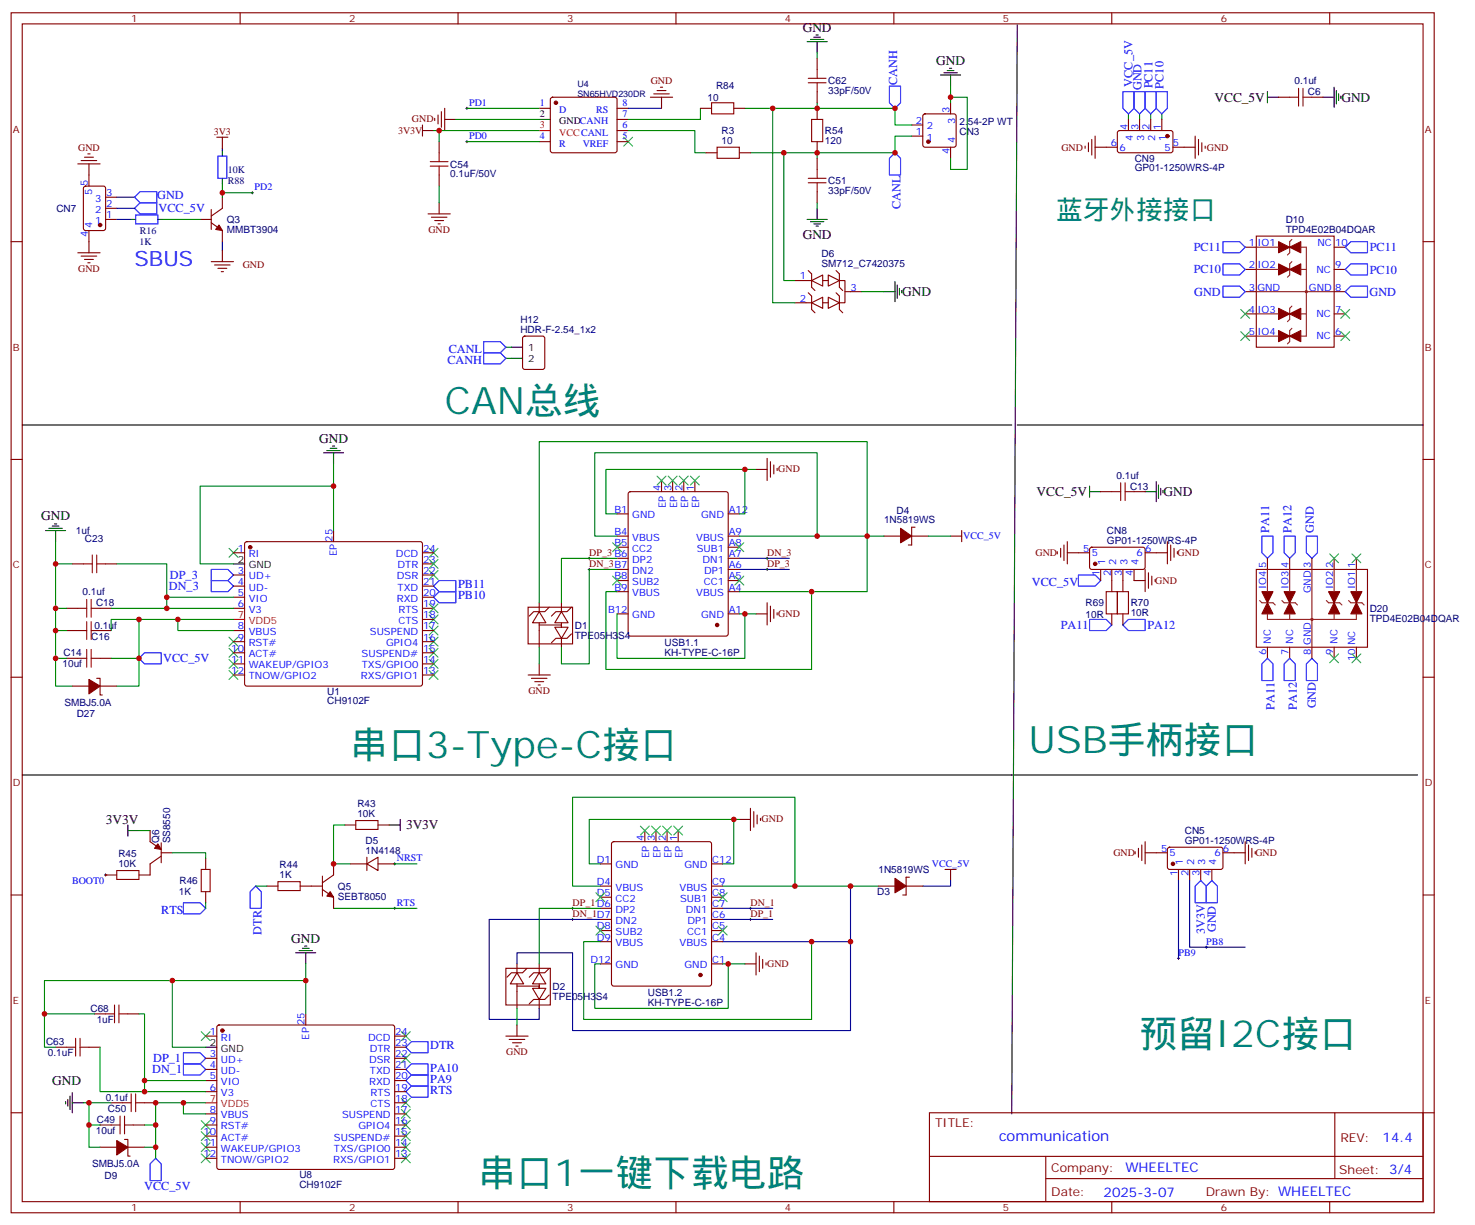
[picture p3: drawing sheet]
<svg xmlns="http://www.w3.org/2000/svg" width="468mm" height="389mm" viewBox="0 0 468 389" stroke-linecap="round" stroke-linejoin="round" font-family="sans-serif">
<g fill="none" stroke="#870000" stroke-width=".35">
<path d="M3.5 4.1h451.6v381h-451.6zM7.1 7.6h444.5v373.9h-444.5zM76.2 4.1v3.5M145.3 4.1v3.5M214.5 4.1v3.5M259.3 18.5v3.5M283.6 4.1v3.5M352.8 4.1v3.5M421.9 4.1v3.5M171.1 34.4h3.5M174.9 31.1l.4-.2h19.8l.5 .2 .2 .5v16.2l-.2 .5-.5 .2h-19.8l-.5-.2-.2-.5v-16.2zM195.8 34.4h3.5"/>
<path d="M195.8 37.9h3.5M222.2 34.4h3.6M232.8 34.4h3.6M259.3 29.1v3.5M259.3 34.4v3.5M289.3 39.7h3.5M293 36.4l.5-.2h9.2l.5 .2 .2 .5v9.1l-.2 .5-.5 .2h-9.2l-.5-.2-.2-.5v-9.1zM301.6 32.6v3.6M358.1 37.9v3.6M361.6 37.9v3.6M365.1 37.9v3.6M368.7 37.9v3.6"/>
<path d="M405.7 30.9h3.5M416.3 30.9h3.5M26.7 59.3l.5-.2h5.6l.7 .4v13l-.4 .6-5.9 .1-.7-.5v-12.9zM28.2 55.6v3.5M139.3 45v3.5M139.3 55.6v3.5M171.1 45h3.5M195.8 45h3.5M195.8 41.5h3.5M224 48.5h3.5M234.6 48.5h3.5M259.3 45v3.5"/>
<path d="M259.3 50.3v3.5M289.3 43.2h3.5M301.6 46.7v3.6M351 46.7h3.5M354.8 41.7l.4-.2h16.5l.5 .7-.1 5.9-.6 .4-16.5-.1-.5-.6v-5.6zM372.2 46.7h3.5M3.5 76.7h3.6M28.2 73.2v3.5M33.5 69.7h3.5M33.5 66.1h3.5M33.5 62.6h3.5M63.5 69.7h3.5"/>
<path d="M67 70.7l3.6 2.5v3.5M67 66.5v6.3M70.6 62.6v3.5l-3.6 2.5M259.3 60.9v3.5M395.1 78.5h3.5M398.6 75h24.7v35.2h-24.7zM423.3 78.5h3.6M451.6 76.7h3.5M252.2 96.1h5.3M252.2 89.1h5.3M256.5 93l1 1v4.2l1.1 1.1M256.5 85.9l1 1.1v4.2l1.1 1.1"/>
<path d="M257.5 96.1l3.6-1.7v3.5zM257.5 89.1l3.6-1.8v3.5zM261.1 96.1h1.7M261.1 89.1h1.7M262.8 94.4l3.5 1.7-3.5 1.8zM262.8 87.3l3.5 1.8-3.5 1.7zM265.3 85.9l1 1.1v4.2l1.1 1.1M265.3 93l1 1v4.2l1.1 1.1M266.3 89.1h1.8v7h-1.8M268.1 92.6h5.3M395.1 92.6h3.5M395.1 85.5h3.5"/>
<path d="M395.1 99.7h3.5M423.3 92.6h3.6M423.3 85.5h3.6M423.3 99.7h3.6M166 106.9l.5-.2h5.7l.6 .4 .1 9.5-.5 .6-5.9 .1-.6-.5-.1-9.4zM395.1 106.7h3.5M423.3 106.7h3.6M3.5 145.9h3.6M199.6 156.3l.4-.2h30.4l.5 .2 .2 .5v44.5l-.3 .5-.4 .2h-30.4l-.5-.3-.2-.4v-44.5zM209.9 152.6v3.5M213.4 152.6v3.5M217 152.6v3.5"/>
<path d="M220.5 152.6v3.5M349.2 156.1h3.6M359.8 156.1h3.6M451.6 145.9h3.5M22.9 179h3.6M33.5 179h3.5M74.1 175.5h3.5M77.8 172.2l.5-.2h55l.5 .2 .3 .5v44.4l-.3 .5-.5 .2h-55l-.5-.2-.2-.5v-44.4zM105.8 168.5v3.5M134.1 175.5h3.5M134.1 179h3.5M195.8 163.2h3.5"/>
<path d="M195.8 170.2h3.5M195.8 173.7h3.5M195.8 177.3h3.5M231.1 163.2h3.5M231.1 170.2h3.5M231.1 173.7h3.5M231.1 177.3h3.5M280.5 170.2h5.3M289.3 170.2h5.3M290.3 167.4h-1v5.6h-1.1M342.2 175.5h3.5M346 173.9l.4-.2 16.5 .1 .5 .6-.1 6-.6 .4-16.5-.1-.5-.6v-5.7z"/>
<path d="M363.4 175.5h3.5M402.2 177.3v3.5M409.2 177.3v3.5M416.3 177.3v3.5M423.3 177.3v3.5M430.4 177.3v3.5M21.2 193.1h3.5M31.7 193.1h3.6M74.1 182.6h3.5M74.1 186.1h3.5M74.1 189.6h3.5M74.1 193.1h3.5"/>
<path d="M134.1 182.6h3.5M134.1 186.1h3.5M134.1 189.6h3.5M134.1 193.1h3.5M134.1 196.7h3.5M167.6 192.8h14.1v11.6h-14.1zM171.1 194.2l2.1 3.5h-4.2zM171.1 191.4v2.8M171.1 197.7v7.8M174.3 192.8l-1.4 1.4h-3.6l-1.4 1.4M176 199.1h4.3l-2.1 3.6zM178.2 194.2l2.1 3.5h-4.3z"/>
<path d="M178.2 197.7v1.4v-.7h-7.1M178.2 191.4v2.8M181.3 192.8l-1.4 1.4h-3.5l-1.4 1.4M195.8 180.8h3.5M195.8 184.3h3.5M195.8 187.9h3.5M195.8 194.9h3.5M231.1 180.8h3.5M231.1 184.3h3.5M231.1 187.9h3.5M231.1 194.9h3.5M349.2 180.8v3.5"/>
<path d="M352.8 180.8v7.1M352.8 194.9v3.5M356.3 180.8v7.1M356.3 194.9v3.5M359.8 180.8v3.5M398.6 180.8h35.3v24.7h-35.3zM3.5 215h3.6M21.2 200.2h3.5M21.2 209h3.5M22.9 217.8h5.3M30.7 215.4h1v5.3h.8M31.7 200.2h3.6"/>
<path d="M31.7 209h3.6M31.7 217.8h5.3M74.1 200.2h3.5M74.1 203.7h3.5M74.1 207.3h3.5M74.1 210.8h3.5M74.1 214.3h3.5M134.1 200.2h3.5M134.1 203.7h3.5M134.1 207.3h3.5M134.1 210.8h3.5M134.1 214.3h3.5"/>
<path d="M178.2 202.7v2.8M181.3 201.3l-1.4 1.4h-3.5l-1.4 1.4M402.2 205.5v3.5M409.2 205.5v3.5M416.3 205.5v3.5M423.3 205.5v3.5M430.4 205.5v3.5M451.6 215h3.5M33.5 277.8h3.5M47.6 263.7v3.5l3.6 2.5M51.2 271.8l-3.6 2.5v3.5h-3.5M51.2 270.8h3.5"/>
<path d="M51.2 267.6v6.3M65.3 272.5v3.5M102.3 278.2v6.3M105.8 274.3v3.5l-3.5 2.5M109.4 261.9h3.5M111.1 274.3h5.3M116.4 274.3l3.5-2.1v4.2zM116.4 272.2v4.2M119.9 274.3h5.3M119.9 261.9h3.6M190.5 274.3h3.5M194.3 267.4l.4-.2h30.4l.5 .2 .2 .5v44.5l-.3 .5-.4 .2h-30.4l-.5-.2-.2-.5v-44.5z"/>
<path d="M204.6 263.7v3.5M208.1 263.7v3.5M211.7 263.7v3.5M215.2 263.7v3.5M225.8 274.3h3.5M288.6 278.5h-1.1v5.7h-1M366.9 270.8h3.5M370.7 269.2l.4-.2h16.5l.5 .7-.1 5.9-.7 .4h-16.5l-.4-.7v-5.6zM373.9 276v3.6M377.5 276v3.6M381 276v3.6M384.5 276v3.6"/>
<path d="M388.1 270.8h3.5M3.5 284.2h3.6M65.3 283.1v3.5M84.7 281.3h3.5M95.2 281.3h7.1M102.3 282.4l3.5 2.5v3.5M190.5 281.3h3.5M190.5 284.9h3.5M190.5 288.4h3.5M190.5 291.9h3.5M190.5 295.5h3.5M190.5 299h3.5"/>
<path d="M225.8 281.3h3.5M225.8 284.9h3.5M225.8 288.4h3.5M225.8 291.9h3.5M225.8 295.5h3.5M225.8 299h3.5M278.7 281.3h5.3M287.5 281.3h5.3M451.6 284.2h3.5M160.5 307.4h14.1v11.7h-14.1zM164 308.9l2.2 3.5h-4.3zM164 306v2.9"/>
<path d="M164 312.4v7.7M167.2 307.4l-1.4 1.5h-3.5l-1.4 1.4M169 313.8h4.2l-2.1 3.5zM171.1 308.9l2.1 3.5h-4.2zM171.1 312.4v1.4v-.7h-7.1M171.1 306v2.9M171.1 317.3v2.8M174.3 307.4l-1.4 1.5h-3.6l-1.4 1.4M174.3 315.9l-1.4 1.4h-3.6l-1.4 1.4M190.5 306h3.5M225.8 306h3.5M17.6 332.5h3.6"/>
<path d="M28.2 332.5h3.5M30 321.9h3.5M40.6 321.9h3.5M65.3 329h3.5M65.3 336h3.5M65.3 339.5h3.5M69 325.6l.5-.2h55l.5 .2 .2 .5v44.5l-.2 .5-.5 .2h-55l-.5-.2-.2-.5v-44.5zM97 321.9v3.5M125.2 329h3.6M125.2 336h3.6M125.2 339.5h3.6M125.2 332.5h3.6"/>
<path d="M3.5 353.3h3.6M31.7 357.2h3.6M35.3 350.1h3.5M42.3 357.2h3.6M45.9 350.1h3.5M65.3 343.1h3.5M65.3 346.6h3.5M65.3 353.7h3.5M65.3 357.2h3.5M125.2 343.1h3.6M125.2 346.6h3.6M125.2 353.7h3.6"/>
<path d="M125.2 357.2h3.6M125.2 350.1h3.6M294.9 353.3h156.7v28.2h-156.7zM423.5 353.3l.1 20.9M451.6 353.3h3.5M31.7 364.2h5.3M39.5 361.8h1.1v5.3h.7M40.6 364.2h5.3M65.3 360.7h3.5M65.3 364.2h3.5M65.3 367.8h3.5M125.2 360.7h3.6"/>
<path d="M125.2 364.2h3.6M125.2 367.8h3.6M295 367.2h156.4M331.8 374.2h119.6M331.8 367.2v14.1M76.2 381.5v3.6M145.3 381.5v3.6M214.5 381.5v3.6M283.6 381.5v3.6M352.8 381.5v3.6M421.9 381.5v3.6"/>
</g>
<g fill="none" stroke="#000080" stroke-width=".35">
<path d="M199.3 34.4h10.6M70.6 47.1v.7M37 69.7h4.3M37 66.1h5.7M37 62.6h5.7M70.6 76.7v2.9M234.6 177.3h15.9M234.6 180.8h15.9M301.6 279.6v1.7h-8.8M373.9 279.6v24.7M377.5 279.6v21.1h17.6M190.5 291.9h-35.3v31.8h15.9v-3.6"/>
<path d="M229.3 299h40.6M229.3 288.4h15.9M229.3 291.9h15.9M269.9 281.3v45.9h-88.2v-24.7h-17.7v3.5"/>
</g>
<g fill="none" stroke="#800000" stroke-width=".35">
<path d="M134.1 39.7v3.5M137.9 37.6v.7M139 36.5v2.8M140.1 35.5v4.9M141.1 37.9h3.5M141.1 34.4v7.1M206.4 30.9h7M207.4 29.8h5M208.5 28.8h2.8M209.5 27.7h.8M209.9 30.9v3.5M24.7 52h7"/>
<path d="M25.8 51h4.9M26.8 49.9h2.8M27.9 48.9h.7M28.2 52v3.6M68.8 43.6h3.5M70.6 43.6v3.5M134.1 41.5h3.5M344.3 46.4v.7M345.4 45.3v2.9M346.4 44.3v4.9M347.5 46.7h3.5M347.5 43.2v7.1"/>
<path d="M375.7 46.7h3.5M379.2 43.2v7.1M380.3 44.3v4.9M381.4 45.3v2.9M382.4 46.4v.7M28.2 76.7v3.6M70.6 79.6v3.5M135.8 67.9h7.1M136.9 69h4.9M137.9 70h2.9M139 71.1h.7M139.3 64.4v3.5"/>
<path d="M24.7 80.3h7M25.8 81.3h4.9M26.8 82.4h2.8M27.9 83.4h.7M67 83.1h7.1M68.1 84.1h4.9M69.1 85.2h2.9M70.2 86.3h.7M239.9 149h3.5M243.4 145.5v7.1M244.5 146.6v4.9M245.5 147.6v2.9"/>
<path d="M246.6 148.7v.7M301.6 170.2h3.6M305.2 168.5v3.5M335.5 175.2v.7M336.5 174.1v2.8M337.6 173v5M338.7 175.5h3.5M338.7 172v7M366.9 175.5h3.5M370.4 172v7M371.5 173v5M372.5 174.1v2.8"/>
<path d="M373.6 175.2v.7M239.9 194.9h3.5M243.4 191.4v7M244.5 192.4v5M245.5 193.5v2.8M246.6 194.6v.7M359.8 184.3h3.6M363.4 180.8v7.1M364.4 181.9v4.9M365.5 182.9v2.8M366.5 184v.7M167.6 214.3h7"/>
<path d="M168.6 215.4h5M169.7 216.4h2.8M170.7 217.5h.7M171.1 210.8v3.5M238.1 256.6v7.1M239.2 257.7v4.9M240.2 258.8v2.8M241.3 259.8v.7M234.6 260.2h3.5M299.9 276h3.5M301.6 276v3.6M360.2 270.4v.7"/>
<path d="M361.2 269.3v2.9M362.3 268.3v4.9M363.4 270.8h3.5M363.4 267.2v7.1M391.6 270.8h3.5M395.1 267.2v7.1M396.2 268.3v4.9M397.2 269.3v2.9M398.3 270.4v.7M236.4 306h3.5M239.9 302.5v7.1M240.9 303.6v4.9"/>
<path d="M242 304.6v2.8M243.1 305.7v.7M160.5 329h7.1M161.6 330h4.9M162.6 331.1h2.9M163.7 332.1h.7M164 325.4v3.6"/>
</g>
<g fill="none" stroke="#000" stroke-width=".32">
<path d="M147.8 34.4h.7M148.2 34v.7M147.8 45h.7M148.2 44.6v.7M79.7 61.2h.7M80.1 60.9v.7M186.6 177.3h.7M187 176.9v.7M243.1 177.3h.7M243.4 176.9v.7M186.6 180.8h.7M187 180.4v.8"/>
<path d="M243.1 180.8h.7M243.4 180.4v.8M33.2 277.8h.7M33.5 277.5v.7M124.9 274.3h.7M125.2 273.9v.7M124.9 288.4h.7M125.2 288v.7M181.3 288.4h.7M181.3 291.9h.7M181.7 288v.7M181.7 291.6v.7"/>
<path d="M237.8 288.4h.7M237.8 291.9h.7M238.1 288v.7M238.1 291.6v.7M373.6 304.3h.7M373.9 303.9v.7M382.4 300.7h.7M382.8 300.4v.7"/>
</g>
<g fill="none" stroke="#000" stroke-width=".35">
<path d="M256.1 13.2h6.4M257.2 12.5h4.2M258.2 11.8h2.1M258.9 11.1h.7M259.3 13.2v3.6M322.8 7.9l-1.8 345.8M171.1 37.9h3.5M298.4 23.8h6.4M299.5 23.1h4.2M300.6 22.4h2.1M301.3 21.7h.7M301.6 23.8v3.5"/>
<path d="M402.2 30.9h3.5M402.2 29.1v3.5M419.8 30.9h3.5M423.3 27.7v6.3M424 28.8v4.2M424.7 29.8v2.1M425.4 30.5v.7M70.6 47.8v1.8M70.6 56.6v1.8M41.3 69.7h1.7M50.1 69.7h1.8M256.1 69.7h6.4"/>
<path d="M257.2 70.4h4.2M258.2 71.1h2.1M258.9 71.8h.7M259.3 66.1v3.6M280.5 92.6h3.5M284 89.4v6.4M284.7 90.5v4.2M285.4 91.5v2.2M286.1 92.3v.7M162.3 110.2h3.5M162.3 113.8h3.5M7.1 134.9h313.9"/>
<path d="M322.8 134.9h128.8M102.7 143.8h6.3M103.7 143.1h4.2M104.8 142.3h2.1M105.5 141.6h.7M105.8 143.8v3.5M345.7 156.1h3.5M345.7 154.3v3.6M363.4 156.1h3.5M366.9 152.9v6.4M367.6 154v4.2M368.3 155v2.2"/>
<path d="M369 155.8v.7M14.5 168.5h6.3M15.5 167.7h4.3M16.6 167h2.1M17.3 166.3h.7M17.6 168.5v3.5M74.1 179h3.5M7.1 246.1h442.7M40.6 263.7h3.5M40.6 261.9v3.6M123.5 261.9h3.5M127 260.2v3.5"/>
<path d="M93.8 302.5h6.4M94.9 301.8h4.2M96 301.1h2.1M96.7 300.4h.7M97 302.5v3.5M65.3 332.5h3.5M20.8 349.8v.7M21.5 349.1v2.1M22.2 348v4.2M22.9 350.1h3.6M22.9 347v6.3"/>
</g>
<g fill="none" stroke="#008700" stroke-width=".35">
<path d="M259.3 16.8v1.7M144.6 37.9h26.5M148.2 34.4h22.9M222.2 34.4v3.5h-22.9M245.2 34.4v61.7h7M259.3 32.6v1.8h-22.9M259.3 34.4h24.7v5.3h5.3M301.6 30.9h5.3v22.9h-5.3v-3.5M301.6 27.3v5.3M358.1 36.2v1.7M361.6 36.2v1.7M365.1 36.2v1.7"/>
<path d="M368.7 36.2v1.7M70.6 58.4v2.8h9.5M137.6 41.5h33.5M139.3 41.5v3.5M139.3 59.1v5.3M148.2 45h22.9M199.3 41.5h21.2v7h3.5M238.1 48.5h21.2M248.7 48.5v40.6h3.5M259.3 48.5v1.8M289.3 43.2h-5.3v5.3h-24.7M51.9 69.7h11.6"/>
<path d="M70.6 61.2v1.4M259.3 64.4v1.7M273.4 92.6h7.1M160.5 113.8h1.8M160.5 110.2h1.8M105.8 154.3h-42.3v24.7h10.6M105.8 147.3v21.2M236.4 149v14.2h-1.8M239.9 149h-47.6v14.2h3.5M17.6 172v7h5.3M17.6 179v30h3.6M37 179h15.9v10.6h21.2"/>
<path d="M195.8 170.2h-7.1v-26.4h70.6v26.4M195.8 177.3h-17.6v14.1M234.6 170.2h45.9M294.6 170.2h7M17.6 193.1h3.6M35.3 193.1h38.8M44.1 196.7h-8.8v3.5M52.9 189.6v3.5M56.4 196.7v3.5h17.7M74.1 196.7h-30v12.3M195.8 194.9v14.1h40.6v-14.1h3.5M195.8 187.9h-3.5v24.6h65.2v-24.6"/>
<path d="M195.8 180.8h-8.8v30h-8.8v-5.3M234.6 187.9h40.6v-47.7h-104.1v51.2M234.6 194.9h1.8M17.6 209v8.8h5.3M17.6 200.2h3.6M35.3 209h8.8M44.1 209v8.8h-7.1M171.1 205.5v5.3M44.1 263.7h3.5M54.7 270.8h10.6v1.7M109.4 261.9h-3.6v12.4h5.3M125.2 274.3h7.1"/>
<path d="M232.8 260.2v14.1h-3.5M234.6 260.2h-47.6v14.1h3.5M65.3 286.6v1.8M81.1 281.3h3.6M105.8 288.4h26.5M190.5 281.3h-8.8v-28.2h70.5v28.2M190.5 299h-5.3v24.7h72.3v-24.7M190.5 288.4h-19.4v17.6M229.3 281.3h49.4M54.7 311.3h-40.6v21.2h3.5M97 311.3h-42.3v21.2h10.6M97 306v15.9"/>
<path d="M190.5 306h-1.8v14.1h42.4v-14.1M229.3 306h7.1M14.1 321.9h15.9M31.7 332.5v14.1h33.6M44.1 321.9h1.8v21.2h19.4M164 320.1v5.3M26.5 350.1h8.8M28.2 350.1v7.1h3.5M28.2 357.2v7h3.5M45.9 357.2h3.5v10.6M45.9 343.1v3.5M58.2 350.1v3.6h7.1"/>
<path d="M65.3 350.1h-15.9v7.1M45.9 364.2h3.5"/>
</g>
<g fill="#870000" stroke="#870000" stroke-width=".35">
<path d="M104.8 283.1l1 1.8-2.1-.4z"/>
<path d="M50.1 267.9l1.1 1.8-2.2-.4z"/>
<path d="M284 278.9l3.5 2.4-3.5 2.2z"/>
<path d="M285.8 167.7l3.5 2.5-3.5 2.1z"/>
<path d="M428.6 187.9h3.6l-1.8 3.5z"/>
<path d="M430.4 191.4l1.8 3.5h-3.6z"/>
<path d="M421.6 187.9h3.5l-1.8 3.5z"/>
<path d="M423.3 191.4l1.8 3.5h-3.5z"/>
<path d="M407.5 187.9h3.5l-1.8 3.5z"/>
<path d="M409.2 191.4l1.8 3.5h-3.5z"/>
<path d="M400.4 187.9h3.5l-1.7 3.5z"/>
<path d="M402.2 191.4l1.7 3.5h-3.5z"/>
<path d="M37 362.1l3.6 2.1-3.6 2.5z"/>
<path d="M28.2 215.7l3.5 2.1-3.5 2.5z"/>
<path d="M405.7 76.7l3.5 1.8-3.5 1.8z"/>
<path d="M409.2 78.5l3.5-1.8v3.6z"/>
<path d="M405.7 83.8l3.5 1.7-3.5 1.8z"/>
<path d="M409.2 85.5l3.5-1.7v3.5z"/>
<path d="M405.7 97.9l3.5 1.8-3.5 1.7z"/>
<path d="M409.2 99.7l3.5-1.8v3.5z"/>
<path d="M405.7 105l3.5 1.7-3.5 1.8z"/>
<path d="M409.2 106.7l3.5-1.7v3.5z"/>
<path d="M69.5 71.4l1.1 1.8-2.2-.4z"/>
<circle cx="227.5" cy="198.4" r=".53"/>
<circle cx="222.2" cy="309.6" r=".53"/>
<circle cx="79.4" cy="173.7" r=".53"/>
<circle cx="70.6" cy="327.2" r=".53"/>
<circle cx="370.4" cy="43.2" r=".53"/>
<circle cx="372.2" cy="274.3" r=".53"/>
<circle cx="294.6" cy="45" r=".53"/>
<circle cx="176.4" cy="32.6" r=".53"/>
<circle cx="347.5" cy="179" r=".53"/>
<circle cx="31.7" cy="71.4" r=".53"/>
</g>
<g fill="none" stroke="#a10000" stroke-width=".35">
<path d="M225.8 32.6h7v3.6h-7zM256.5 26.3h5.6M256.5 24.9h5.6M257.5 37.9h3.6v7.1h-3.6zM259.3 22v2.9M259.3 26.3v2.8M409.2 30.9h2.8M412 28v5.7M413.5 28v5.7M413.5 30.9h2.8M136.5 52.7h5.7M136.5 51.3h5.7"/>
<path d="M139.3 48.5v2.8M139.3 52.7v2.9M227.5 46.7h7.1v3.6h-7.1zM256.5 58h5.6M256.5 56.6h5.6M259.3 53.8v2.8M259.3 58v2.9M352.8 156.1h2.8M355.6 153.3v5.6M357 153.3v5.6M357 156.1h2.8M26.5 179h2.8"/>
<path d="M29.3 176.2v5.7M30.7 176.2v5.7M30.7 179h2.8M24.7 193.1h2.8M27.5 190.3v5.7M27.5 197.4v5.6M28.9 190.3v5.7M28.9 197.4v5.6M28.9 193.1h2.8M351 187.9h3.5v7h-3.5zM354.5 187.9h3.6v7h-3.6zM24.7 209h2.8"/>
<path d="M24.7 200.2h2.8M27.5 206.2v5.6M28.9 206.2v5.6M28.9 209h2.8M28.9 200.2h2.8M37 276.4h7.1v2.8h-7.1zM63.9 276h2.8v7.1h-2.8zM88.2 279.9h7v2.9h-7zM112.9 260.5h7v2.8h-7zM36.3 319.1v5.6M37.7 319.1v5.6M21.2 332.5h2.8"/>
<path d="M24 329.7v5.6M25.4 332.5h2.8M25.4 329.7v5.6M33.5 321.9h2.8M37.7 321.9h2.9M35.3 357.2h2.8M38.1 354.4v5.6M38.8 350.1h2.8M39.5 354.4v5.6M39.5 357.2h2.8M41.6 347.3v5.7M43 347.3v5.7"/>
<path d="M43 350.1h2.9"/>
</g>
<g fill="none" stroke="#00f" stroke-width=".35">
<path d="M282.2 27.3h3.6v5.3l-1.8 1.8-1.8-1.8zM356.3 29.1h3.5v5.3l-1.7 1.8-1.8-1.8zM359.8 29.1h3.6v5.3l-1.8 1.8-1.8-1.8zM363.4 29.1h3.5v5.3l-1.8 1.8-1.7-1.8zM366.9 29.1h3.5v5.3l-1.7 1.8-1.8-1.8zM69.1 49.6h2.9v7h-2.9zM284 48.5l1.8 1.8v5.3h-3.6v-5.3zM43 68.3h7.1v2.8h-7.1zM44.4 64.4h5.3v3.5h-5.3l-1.7-1.8zM44.4 60.9h5.3v3.5h-5.3l-1.7-1.8zM388.1 76.7h5.2l1.8 1.8-1.8 1.8h-5.2zM428.6 76.7h5.3v3.6h-5.3l-1.7-1.8z"/>
<path d="M388.1 83.8h5.2l1.8 1.7-1.8 1.8h-5.2zM388.1 90.8h5.2l1.8 1.8-1.8 1.8h-5.2zM426.9 85.5l1.7-1.7h5.3v3.5h-5.3zM426.9 92.6l1.7-1.8h5.3v3.6h-5.3zM153.5 108.5h5.2l1.8 1.7-1.8 1.8h-5.2zM153.5 112h5.2l1.8 1.8-1.8 1.7h-5.2zM400.4 170.2h3.5v5.3l-1.7 1.8-1.8-1.8zM407.5 170.2h3.5v5.3l-1.8 1.8-1.7-1.8zM414.5 170.2h3.5v5.3l-1.7 1.8-1.8-1.8zM67 184.3h5.3l1.8 1.8-1.8 1.8h-5.3zM67 180.8h5.3l1.8 1.8-1.8 1.7h-5.3zM137.6 189.6l1.7-1.7h5.3v3.5h-5.3z"/>
<path d="M137.6 186.1l1.7-1.8h5.3v3.6h-5.3zM342.2 182.6h5.3l1.7 1.7-1.7 1.8h-5.3zM345.7 196.7h5.3l1.8 1.7-1.8 1.8h-5.3zM358.1 196.7h5.3v3.5h-5.3l-1.8-1.8zM44.1 209l1.8-1.7h5.3v3.5h-5.3zM400.4 210.8l1.8-1.8 1.7 1.8v5.3h-3.5zM407.5 210.8l1.7-1.8 1.8 1.8v5.3h-3.5zM416.3 209l1.7 1.8v5.3h-3.5v-5.3zM381 279.6l1.8 1.7v5.3h-3.6v-5.3zM384.5 279.6l1.8 1.7v5.3h-3.5v-5.3zM58.2 286.6h5.3l1.8 1.8-1.8 1.8h-5.3zM81.1 281.3l1.8 1.8v5.3h-3.5v-5.3z"/>
<path d="M58.2 337.8h5.3l1.8 1.7-1.8 1.8h-5.3zM58.2 334.3h5.3l1.8 1.7-1.8 1.8h-5.3zM128.8 332.5l1.7-1.8h5.3v3.6h-5.3zM130.5 337.8h5.3v3.5h-5.3l-1.7-1.8zM128.8 343.1l1.7-1.8h5.3v3.5h-5.3zM130.5 344.8h5.3v3.6h-5.3l-1.7-1.8zM49.4 367.8l1.8 1.7v5.3h-3.6v-5.3z"/>
</g>
<g fill="none" stroke="#3c3" stroke-width=".35">
<path d="M197.9 43.6l2.8 2.8M200.7 43.6l-2.8 2.8M393.7 98.2l2.8 2.9M396.5 98.2l-2.8 2.9M425.4 98.2l2.9 2.9M428.3 98.2l-2.9 2.9M393.7 105.3l2.8 2.8M396.5 105.3l-2.8 2.8M425.4 105.3l2.9 2.8M428.3 105.3l-2.9 2.8M208.5 151.2l2.8 2.8M211.3 151.2l-2.8 2.8"/>
<path d="M212 151.2l2.8 2.8M214.8 151.2l-2.8 2.8M215.5 151.2l2.9 2.8M218.4 151.2l-2.9 2.8M219.1 151.2l2.8 2.8M221.9 151.2l-2.8 2.8M72.7 174.1l2.8 2.8M75.5 174.1l-2.8 2.8M136.2 174.1l2.8 2.8M136.2 177.6l2.8 2.8M139 174.1l-2.8 2.8M139 177.6l-2.8 2.8"/>
<path d="M194.4 172.3l2.8 2.9M197.2 172.3l-2.8 2.9M233.2 172.3l2.8 2.9M236 172.3l-2.8 2.9M421.9 175.9l2.8 2.8M424.7 175.9l-2.8 2.8M429 175.9l2.8 2.8M431.8 175.9l-2.8 2.8M136.2 198.8l2.8 2.8M136.2 195.3l2.8 2.8M136.2 181.2l2.8 2.8M136.2 191.7l2.8 2.9"/>
<path d="M139 198.8l-2.8 2.8M139 195.3l-2.8 2.8M139 181.2l-2.8 2.8M139 191.7l-2.8 2.9M194.4 182.9l2.8 2.8M197.2 182.9l-2.8 2.8M233.2 182.9l2.8 2.8M236 182.9l-2.8 2.8M72.7 212.9l2.8 2.8M72.7 209.4l2.8 2.8M72.7 205.8l2.8 2.9M72.7 202.3l2.8 2.8"/>
<path d="M75.5 212.9l-2.8 2.8M75.5 209.4l-2.8 2.8M75.5 205.8l-2.8 2.9M75.5 202.3l-2.8 2.8M136.2 212.9l2.8 2.8M136.2 209.4l2.8 2.8M136.2 205.8l2.8 2.9M136.2 202.3l2.8 2.8M139 212.9l-2.8 2.8M139 209.4l-2.8 2.8M139 205.8l-2.8 2.9M139 202.3l-2.8 2.8"/>
<path d="M421.9 207.6l2.8 2.8M424.7 207.6l-2.8 2.8M429 207.6l2.8 2.8M431.8 207.6l-2.8 2.8M203.2 262.3l2.8 2.8M206 262.3l-2.8 2.8M206.7 262.3l2.8 2.8M209.5 262.3l-2.8 2.8M210.3 262.3l2.8 2.8M213.1 262.3l-2.8 2.8M213.8 262.3l2.8 2.8M216.6 262.3l-2.8 2.8"/>
<path d="M189.1 283.5l2.8 2.8M189.1 294l2.8 2.9M191.9 283.5l-2.8 2.8M191.9 294l-2.8 2.9M227.9 283.5l2.8 2.8M227.9 294l2.8 2.9M230.7 283.5l-2.8 2.8M230.7 294l-2.8 2.9M63.9 327.6l2.8 2.8M66.7 327.6l-2.8 2.8M127.4 334.6l2.8 2.8M127.4 327.6l2.8 2.8"/>
<path d="M130.2 334.6l-2.8 2.8M130.2 327.6l-2.8 2.8M63.9 359.3l2.8 2.8M63.9 355.8l2.8 2.8M66.7 359.3l-2.8 2.8M66.7 355.8l-2.8 2.8M127.4 359.3l2.8 2.8M127.4 355.8l2.8 2.8M127.4 352.2l2.8 2.9M127.4 348.7l2.8 2.8M130.2 355.8l-2.8 2.8M130.2 359.3l-2.8 2.8"/>
<path d="M130.2 352.2l-2.8 2.9M130.2 348.7l-2.8 2.8M63.9 366.4l2.8 2.8M63.9 362.8l2.8 2.9M66.7 366.4l-2.8 2.8M66.7 362.8l-2.8 2.9M127.4 366.4l2.8 2.8M127.4 362.8l2.8 2.9M130.2 366.4l-2.8 2.8M130.2 362.8l-2.8 2.9"/>
</g>
<path d="M171.1 41.5h3.5M74.1 196.7h3.5M65.3 350.1h3.5" fill="none" stroke="#f00" stroke-width=".35"/>
<g fill="none" stroke="#8c2424" stroke-width=".35">
<path d="M398.6 78.5h7.1M409.9 76l-.7 .7v3.6l-.7 .7M412.7 78.5h1.8v28.2h-1.8M398.6 85.5h7.1M398.6 99.7h7.1M398.6 92.6h24.7M409.9 83.1l-.7 .7v3.5l-.7 .7M409.9 97.2l-.7 .7v3.5l-.7 .7M412.7 85.5h1.8M412.7 99.7h1.8M398.6 106.7h7.1M409.9 104.2l-.7 .8v3.5l-.7 .7"/>
<path d="M399.7 190.7l.7 .7h3.5l.7 .7M402.2 194.9v1.8h28.2v-1.8M402.2 180.8v7.1M406.8 190.7l.7 .7h3.5l.7 .7M409.2 180.8v7.1M409.2 194.9v1.8M416.3 180.8v24.7M420.9 190.7l.7 .7h3.5l.7 .7M423.3 180.8v7.1M423.3 194.9v1.8M427.9 190.7l.7 .7h3.6l.7 .7M430.4 180.8v7.1"/>
<circle cx="414.5" cy="92.6" r=".35"/>
<circle cx="416.3" cy="196.7" r=".35"/>
</g>
<g fill="#c00">
<circle cx="105.8" cy="274.3" r=".88"/>
<circle cx="236.4" cy="149" r=".88"/>
<circle cx="236.4" cy="194.9" r=".88"/>
<circle cx="232.8" cy="260.2" r=".88"/>
<circle cx="269.9" cy="299" r=".88"/>
<circle cx="231.1" cy="306" r=".88"/>
<circle cx="257.5" cy="299" r=".88"/>
<circle cx="257.5" cy="187.9" r=".88"/>
<circle cx="56.4" cy="196.7" r=".88"/>
<circle cx="105.8" cy="154.3" r=".88"/>
<circle cx="44.1" cy="209" r=".88"/>
<circle cx="17.6" cy="179" r=".88"/>
<circle cx="17.6" cy="193.1" r=".88"/>
<circle cx="17.6" cy="200.2" r=".88"/>
<circle cx="44.1" cy="196.7" r=".88"/>
<circle cx="28.2" cy="350.1" r=".88"/>
<circle cx="97" cy="311.3" r=".88"/>
<circle cx="54.7" cy="311.3" r=".88"/>
<circle cx="14.1" cy="321.9" r=".88"/>
<circle cx="259.3" cy="170.2" r=".88"/>
<circle cx="269.9" cy="281.3" r=".88"/>
<circle cx="252.2" cy="281.3" r=".88"/>
<circle cx="301.6" cy="30.9" r=".88"/>
<circle cx="259.3" cy="48.5" r=".88"/>
<circle cx="248.7" cy="48.5" r=".88"/>
<circle cx="139.3" cy="41.5" r=".88"/>
<circle cx="259.3" cy="34.4" r=".88"/>
<circle cx="245.2" cy="34.4" r=".88"/>
<circle cx="284" cy="34.4" r=".88"/>
<circle cx="284" cy="48.5" r=".88"/>
<circle cx="49.4" cy="364.2" r=".88"/>
<circle cx="28.2" cy="357.2" r=".88"/>
<circle cx="49.4" cy="357.2" r=".88"/>
<circle cx="58.2" cy="350.1" r=".88"/>
<circle cx="49.4" cy="350.1" r=".88"/>
<circle cx="17.6" cy="209" r=".88"/>
<circle cx="275.2" cy="170.2" r=".88"/>
<circle cx="52.9" cy="193.1" r=".88"/>
<circle cx="52.9" cy="189.6" r=".88"/>
<circle cx="45.9" cy="343.1" r=".88"/>
<circle cx="45.9" cy="346.6" r=".88"/>
<circle cx="70.6" cy="61.2" r=".88"/>
</g>
<g font-size="12" fill="#008080">
<text x="141.1" y="131.4">CAN总线</text>
<text x="326.3" y="239">USB手柄接口</text>
<text x="111.1" y="240.8">串口3-Type-C接口</text>
<text x="361.6" y="332.5">预留I2C接口</text>
<text x="151.7" y="376.6">串口1一键下载电路</text>
</g>
<text font-size="8.5" fill="#008080" x="335.1" y="69.7">蓝牙外接接口</text>
<text font-size="6.7" fill="#00f" x="42.7" y="84.5">SBUS</text>
<text font-size="4.6" fill="#00f" x="317" y="362.3">communication</text>
<g font-size="4.2">
<text x="254.7" y="10">GND</text>
<text x="297" y="20.6">GND</text>
<text x="385.4" y="32.3">VCC_5V</text>
<text x="425.6" y="32.3">GND</text>
<text x="254.7" y="75.8">GND</text>
<text x="286.3" y="94">GND</text>
<text x="101.3" y="140.6">GND</text>
<text x="328.9" y="157.5">VCC_5V</text>
<text x="369.2" y="157.5">GND</text>
<text x="13.1" y="165.2">GND</text>
<text x="33.6" y="261.6">3V3V</text>
<text x="128.8" y="263.3">3V3V</text>
<text x="92.4" y="299.3">GND</text>
<text x="16.6" y="344.5">GND</text>
</g>
<g font-size="4.2" fill="#00f">
<text x="438.7" y="362.6">14.4</text>
<text x="357.1" y="372.1">WHEELTEC</text>
<text x="350.2" y="379.9">2025-3-07</text>
</g>
<g font-size="3.9" fill="#00f">
<text x="284.7" y="26.9" transform="rotate(-90 284.7 26.9)">CANH</text>
<text x="359.3" y="27.5" transform="rotate(-90 359.3 27.5)">VCC_5V</text>
<text x="362.2" y="28.7" transform="rotate(-90 362.2 28.7)">GND</text>
<text x="365.7" y="28.1" transform="rotate(-90 365.7 28.1)">PC11</text>
<text x="369.2" y="28.1" transform="rotate(-90 369.2 28.1)">PC10</text>
<text x="49.9" y="63.2">GND</text>
<text x="50.3" y="67.5">VCC_5V</text>
<text x="285.8" y="66.3" transform="rotate(-90 285.8 66.3)">CANL</text>
<text x="378.8" y="79.8">PC11</text>
<text x="434.6" y="79.7">PC11</text>
<text x="378.8" y="86.8">PC10</text>
<text x="434.6" y="86.9">PC10</text>
<text x="379" y="93.9">GND</text>
<text x="434.6" y="94">GND</text>
<text x="142.4" y="112">CANL</text>
<text x="142" y="115.5">CANH</text>
<text x="402.7" y="169.2" transform="rotate(-90 402.7 169.2)">PA11</text>
<text x="409.8" y="169.2" transform="rotate(-90 409.8 169.2)">PA12</text>
<text x="416.9" y="169.2" transform="rotate(-90 416.9 169.2)">GND</text>
<text x="53.9" y="183.8">DP_3</text>
<text x="53.6" y="187.3">DN_3</text>
<text x="145.3" y="190.3">PB10</text>
<text x="145.3" y="186.8">PB11</text>
<text x="327.5" y="186.1">VCC_5V</text>
<text x="336.6" y="199.7">PA11</text>
<text x="364.1" y="199.8">PA12</text>
<text x="51.8" y="210.3">VCC_5V</text>
<text x="404.4" y="225.3" transform="rotate(-90 404.4 225.3)">PA11</text>
<text x="411.5" y="225.4" transform="rotate(-90 411.5 225.4)">PA12</text>
<text x="417.5" y="224.9" transform="rotate(-90 417.5 224.9)">GND</text>
<text x="51.2" y="290.2">RTS</text>
<text x="82.9" y="296.7" transform="rotate(-90 82.9 296.7)">DTR</text>
<text x="382.3" y="296.6" transform="rotate(-90 382.3 296.6)">3V3V</text>
<text x="385.8" y="296" transform="rotate(-90 385.8 296)">GND</text>
<text x="136.5" y="333.2">DTR</text>
<text x="48.3" y="340.8">DN_1</text>
<text x="48.6" y="337.3">DP_1</text>
<text x="136.5" y="340.3">PA10</text>
<text x="136.5" y="347.3">RTS</text>
<text x="136.5" y="343.8">PA9</text>
<text x="45.8" y="377.8">VCC_5V</text>
</g>
<g font-size="3.9" fill="#800">
<text x="296.7" y="357.9">TITLE:</text>
<text x="425.3" y="362.6">REV:</text>
<text x="333.6" y="372.1">Company:</text>
<text x="425" y="372.7">Sheet: 3/4</text>
<text x="333.6" y="379.8">Date:</text>
<text x="382.6" y="379.9">Drawn By: WHEELTEC</text>
</g>
<g font-size="3.2" fill="#800">
<text x="41.6" y="7.1">1</text>
<text x="110.8" y="7.1">2</text>
<text x="179.9" y="7.1">3</text>
<text x="249.1" y="7.1">4</text>
<text x="318.2" y="7.1">5</text>
<text x="387.3" y="7.1">6</text>
<text x="4.1" y="42.2">A</text>
<text x="452.1" y="42.2">A</text>
<text x="4.1" y="111.3">B</text>
<text x="452.1" y="111.3">B</text>
<text x="4.1" y="180.4">C</text>
<text x="452.1" y="180.4">C</text>
<text x="4.1" y="249.6">D</text>
<text x="452.1" y="249.6">D</text>
<text x="4.1" y="318.7">E</text>
<text x="452.1" y="318.7">E</text>
<text x="41.6" y="384.5">1</text>
<text x="110.8" y="384.5">2</text>
<text x="179.9" y="384.5">3</text>
<text x="249.1" y="384.5">4</text>
<text x="318.2" y="384.5">5</text>
<text x="387.3" y="384.5">6</text>
</g>
<g font-size="3.2" fill="#800000">
<text x="206.5" y="26.7">GND</text>
<text x="130.7" y="38.9">GND</text>
<text x="67.8" y="42.9">3V3</text>
<text x="126.3" y="42.4">3V3V</text>
<text x="336.8" y="47.9">GND</text>
<text x="382.9" y="47.9">GND</text>
<text x="24.8" y="48">GND</text>
<text x="135.9" y="74">GND</text>
<text x="24.8" y="86.3">GND</text>
<text x="77" y="85.2">GND</text>
<text x="246.9" y="150">GND</text>
<text x="187" y="176.6">DP_3 B6</text>
<text x="243.4" y="176.6">DN_3</text>
<text x="328.6" y="176.5">GND</text>
<text x="373.7" y="176.5">GND</text>
<text x="187" y="180.2">DN_3B7</text>
<text x="243.4" y="180.2">DP_3</text>
<text x="366.6" y="185.4">GND</text>
<text x="246.9" y="195.9">GND</text>
<text x="167.7" y="220.4">GND</text>
<text x="241.7" y="261.1">GND</text>
<text x="353.3" y="271.8">GND</text>
<text x="398.3" y="271.8">GND</text>
<text x="181.7" y="287.8">DP_1D6</text>
<text x="238.1" y="287.8">DN_1</text>
<text x="181.7" y="291.3">DN_1D7</text>
<text x="238.1" y="291.3">DP_1</text>
<text x="243.4" y="307">GND</text>
<text x="160.6" y="335">GND</text>
</g>
<g font-size="3.2" fill="#000080">
<text x="227.2" y="28.4">R84</text>
<text x="262.8" y="29.9">33pF/50V</text>
<text x="262.8" y="26.8">C62</text>
<text x="410.8" y="26.7">0.1uf</text>
<text x="224.5" y="32">10</text>
<text x="415" y="30.2">C6</text>
<text x="304.4" y="39.7">2.54-2P WT</text>
<text x="229" y="45.7">10</text>
<text x="229" y="42.5">R3</text>
<text x="261.8" y="45.8">120</text>
<text x="261.8" y="42.6">R54</text>
<text x="304.4" y="42.9">CN3</text>
<text x="142.9" y="53.2">C54</text>
<text x="360" y="51.3">CN9</text>
<text x="72.3" y="54.9">10K</text>
<text x="72.3" y="58.4">R88</text>
<text x="142.9" y="56.3">0.1uF/50V</text>
<text x="262.8" y="58.5">C51</text>
<text x="360" y="54.3">GP01-1250WRS-4P</text>
<text x="262.8" y="61.6">33pF/50V</text>
<text x="17.9" y="67.3">CN7</text>
<text x="72" y="70.8">Q3</text>
<text x="408" y="70.7">D10</text>
<text x="44.3" y="77.7">1K</text>
<text x="44.4" y="74.2">R16</text>
<text x="72" y="74">MMBT3904</text>
<text x="408" y="73.9">TPD4E02B04DQAR</text>
<text x="260.7" y="81.6">D6</text>
<text x="260.7" y="84.8">SM712_C7420375</text>
<text x="165.1" y="105.7">HDR-F-2.54_1x2</text>
<text x="165.1" y="102.5">H12</text>
<text x="354.3" y="151.9">0.1uf</text>
<text x="358.6" y="155.5">C13</text>
<text x="280.5" y="166.1">1N5819WS</text>
<text x="284.5" y="163.1">D4</text>
<text x="24.1" y="169.6">1uf</text>
<text x="27" y="172">C23</text>
<text x="351.3" y="172.7">GP01-1250WRS-4P</text>
<text x="351.3" y="169.5">CN8</text>
<text x="26.2" y="189">0.1uf</text>
<text x="30.5" y="192.5">C18</text>
<text x="344.5" y="196.1">10R</text>
<text x="344.5" y="192.6">R69</text>
<text x="358.8" y="195.7">10R</text>
<text x="358.8" y="192.5">R70</text>
<text x="434.6" y="197.5">TPD4E02B04DQAR</text>
<text x="434.6" y="194.3">D20</text>
<text x="28.9" y="203.1">C16</text>
<text x="30" y="199.5">0.1uf</text>
<text x="182.4" y="202.8">TPE05H3S4</text>
<text x="182.4" y="199.6">D1</text>
<text x="20.1" y="208.4">C14</text>
<text x="210.9" y="208.2">KH-TYPE-C-16P</text>
<text x="210.9" y="205">USB1.1</text>
<text x="19.9" y="211.9">10uf</text>
<text x="103.8" y="220.7">U1</text>
<text x="20.4" y="224.3">SMBJ5.0A</text>
<text x="24.4" y="227.8">D27</text>
<text x="103.8" y="223.6">CH9102F</text>
<text x="113.4" y="256.3">R43</text>
<text x="113.4" y="259.5">10K</text>
<text x="50.5" y="267.7" transform="rotate(-90 50.5 267.7)">Q6</text>
<text x="54" y="267.8" transform="rotate(-90 54 267.8)">SS8550</text>
<text x="116" y="267.9">D5</text>
<text x="375.9" y="267.9">GP01-1250WRS-4P</text>
<text x="375.9" y="264.8">CN5</text>
<text x="37.5" y="275.3">10K</text>
<text x="37.6" y="272.2">R45</text>
<text x="88.7" y="275.7">R44</text>
<text x="116" y="271.1">1N4148</text>
<text x="57" y="280.8">R46</text>
<text x="88.7" y="278.9">1K</text>
<text x="278.7" y="277.2">1N5819WS</text>
<text x="56.7" y="284.3">1K</text>
<text x="107.2" y="285.7">SEBT8050</text>
<text x="107.2" y="282.5">Q5</text>
<text x="278.4" y="284.2">D3</text>
<text x="175.3" y="317.4">TPE05H3S4</text>
<text x="175.3" y="314.2">D2</text>
<text x="205.6" y="316.1">USB1.2</text>
<text x="28.7" y="321.3">C68</text>
<text x="205.6" y="319.3">KH-TYPE-C-16P</text>
<text x="30.7" y="324.8">1uF</text>
<text x="14.6" y="331.9">C63</text>
<text x="15.2" y="335.4">0.1uF</text>
<text x="33.6" y="349.5">0.1uf</text>
<text x="34.2" y="353">C50</text>
<text x="30.7" y="356.5">C49</text>
<text x="30.4" y="360.1">10uf</text>
<text x="29.3" y="370.7">SMBJ5.0A</text>
<text x="33.2" y="374.2">D9</text>
<text x="95" y="377.1">CH9102F</text>
<text x="95" y="374.1">U8</text>
</g>
<g font-size="3.2" fill="#00f">
<text x="148.9" y="33.5">PD1</text>
<text x="171.3" y="33.7">1</text>
<text x="177.4" y="36">D</text>
<text x="189.1" y="36">RS</text>
<text x="197.6" y="33.7">8</text>
<text x="301.3" y="36" transform="rotate(-90 301.3 36)">3</text>
<text x="197.6" y="40.7">6</text>
<text x="197.6" y="37.2">7</text>
<text x="290.6" y="39.3">2</text>
<text x="294.1" y="41.1">2</text>
<text x="303" y="39.5" transform="rotate(-90 303 39.5)">3</text>
<text x="357.7" y="41.3" transform="rotate(-90 357.7 41.3)">4</text>
<text x="361.2" y="41.3" transform="rotate(-90 361.2 41.3)">3</text>
<text x="364.8" y="41.3" transform="rotate(-90 364.8 41.3)">2</text>
<text x="368.3" y="41.3" transform="rotate(-90 368.3 41.3)">1</text>
<text x="148.9" y="44.1">PD0</text>
<text x="171.3" y="44.3">4</text>
<text x="177.4" y="46.6">R</text>
<text x="184.9" y="46.6">VREF</text>
<text x="197.6" y="44.3">5</text>
<text x="290.6" y="42.9">1</text>
<text x="294.1" y="44.6">1</text>
<text x="303" y="45.4" transform="rotate(-90 303 45.4)">4</text>
<text x="352.5" y="46.4">6</text>
<text x="355.2" y="47.8">6</text>
<text x="359.5" y="44.8" transform="rotate(-90 359.5 44.8)">4</text>
<text x="363" y="44.8" transform="rotate(-90 363 44.8)">3</text>
<text x="366.5" y="44.8" transform="rotate(-90 366.5 44.8)">2</text>
<text x="369.5" y="47.8">5</text>
<text x="370.1" y="44.8" transform="rotate(-90 370.1 44.8)">1</text>
<text x="372.2" y="46.4">5</text>
<text x="301.3" y="48.9" transform="rotate(-90 301.3 48.9)">4</text>
<text x="27.9" y="59.1" transform="rotate(-90 27.9 59.1)">5</text>
<text x="29.3" y="61.8" transform="rotate(-90 29.3 61.8)">5</text>
<text x="30.2" y="64">3</text>
<text x="33.7" y="65.8">2</text>
<text x="33.7" y="62.3">3</text>
<text x="80.8" y="60.3">PD2</text>
<text x="30.2" y="71.1">1</text>
<text x="30.2" y="67.6">2</text>
<text x="33.7" y="69.3">1</text>
<text x="27.9" y="75.2" transform="rotate(-90 27.9 75.2)">4</text>
<text x="29.3" y="72.5" transform="rotate(-90 29.3 72.5)">4</text>
<text x="396.3" y="78.1">1</text>
<text x="399" y="78.1">IO1</text>
<text x="418" y="78.1">NC</text>
<text x="423.7" y="78.1">10</text>
<text x="253.7" y="88.7">1</text>
<text x="396.3" y="85.2">2</text>
<text x="399" y="85.2">IO2</text>
<text x="417.7" y="86.6">NC</text>
<text x="423.7" y="85.2">9</text>
<text x="253.7" y="95.8">2</text>
<text x="269.9" y="92.3">3</text>
<text x="396.3" y="92.3">3</text>
<text x="399" y="92.3">GND</text>
<text x="415.3" y="92.3">GND</text>
<text x="423.7" y="92.3">8</text>
<text x="396.3" y="99.3">4</text>
<text x="399" y="99.3">IO3</text>
<text x="417.7" y="100.7">NC</text>
<text x="423.7" y="99.3">7</text>
<text x="396.3" y="106.4">5</text>
<text x="399" y="106.4">IO4</text>
<text x="417.7" y="107.8">NC</text>
<text x="423.7" y="106.4">6</text>
<text x="209.5" y="155.9" transform="rotate(-90 209.5 155.9)">4</text>
<text x="213.1" y="155.9" transform="rotate(-90 213.1 155.9)">3</text>
<text x="216.6" y="155.9" transform="rotate(-90 216.6 155.9)">2</text>
<text x="220.1" y="155.9" transform="rotate(-90 220.1 155.9)">1</text>
<text x="211.3" y="161.3" transform="rotate(-90 211.3 161.3)">EP</text>
<text x="214.8" y="161.3" transform="rotate(-90 214.8 161.3)">EP</text>
<text x="218.4" y="161.3" transform="rotate(-90 218.4 161.3)">EP</text>
<text x="221.9" y="161.3" transform="rotate(-90 221.9 161.3)">EP</text>
<text x="195" y="162.8">B1</text>
<text x="200.6" y="164.6">GND</text>
<text x="222.5" y="164.6">GND</text>
<text x="231.2" y="162.8">A12</text>
<text x="105.5" y="172" transform="rotate(-90 105.5 172)">25</text>
<text x="195" y="173.4">B5</text>
<text x="195" y="169.9">B4</text>
<text x="200.6" y="171.6">VBUS</text>
<text x="220.9" y="171.6">VBUS</text>
<text x="231.2" y="169.9">A9</text>
<text x="231.2" y="173.4">A8</text>
<text x="305.7" y="171.2">VCC_5V</text>
<text x="75.4" y="175.2">1</text>
<text x="78.9" y="176.9">RI</text>
<text x="106.9" y="176.6" transform="rotate(-90 106.9 176.6)">EP</text>
<text x="125.6" y="176.9">DCD</text>
<text x="134.2" y="178.7">23</text>
<text x="134.2" y="175.2">24</text>
<text x="200.6" y="178.7">DP2</text>
<text x="200.6" y="175.2">CC2</text>
<text x="221.1" y="175.2">SUB1</text>
<text x="222.9" y="178.7">DN1</text>
<text x="231.2" y="176.9">A7</text>
<text x="343.7" y="175.2">5</text>
<text x="346.4" y="176.6">5</text>
<text x="350.7" y="179.5" transform="rotate(-90 350.7 179.5)">1</text>
<text x="354.2" y="179.5" transform="rotate(-90 354.2 179.5)">2</text>
<text x="357.7" y="179.5" transform="rotate(-90 357.7 179.5)">3</text>
<text x="360.6" y="176.6">6</text>
<text x="361.2" y="179.5" transform="rotate(-90 361.2 179.5)">4</text>
<text x="363.4" y="175.2">6</text>
<text x="75.4" y="182.2">3</text>
<text x="75.4" y="185.7">4</text>
<text x="78.9" y="184">UD+</text>
<text x="125.9" y="184">DSR</text>
<text x="126.1" y="180.4">DTR</text>
<text x="134.2" y="185.7">21</text>
<text x="134.2" y="182.2">22</text>
<text x="195" y="184">B8</text>
<text x="200.6" y="185.7">SUB2</text>
<text x="200.6" y="182.2">DN2</text>
<text x="223.3" y="185.7">CC1</text>
<text x="223.4" y="182.2">DP1</text>
<text x="231.2" y="180.4">A6</text>
<text x="231.2" y="184">A5</text>
<text x="348.9" y="183" transform="rotate(-90 348.9 183)">1</text>
<text x="352.4" y="183" transform="rotate(-90 352.4 183)">2</text>
<text x="356" y="183" transform="rotate(-90 356 183)">3</text>
<text x="359.5" y="183" transform="rotate(-90 359.5 183)">4</text>
<text x="401.8" y="180.4" transform="rotate(-90 401.8 180.4)">5</text>
<text x="408.9" y="180.4" transform="rotate(-90 408.9 180.4)">4</text>
<text x="415.9" y="180.4" transform="rotate(-90 415.9 180.4)">3</text>
<text x="423" y="180.4" transform="rotate(-90 423 180.4)">2</text>
<text x="430" y="180.4" transform="rotate(-90 430 180.4)">1</text>
<text x="75.4" y="189.3">5</text>
<text x="78.9" y="187.5">UD-</text>
<text x="78.9" y="191">VIO</text>
<text x="125.9" y="191">RXD</text>
<text x="126.2" y="187.5">TXD</text>
<text x="134.2" y="189.3">20</text>
<text x="195" y="187.5">B9</text>
<text x="200.6" y="189.3">VBUS</text>
<text x="220.9" y="189.3">VBUS</text>
<text x="231.2" y="187.5">A4</text>
<text x="401.8" y="187" transform="rotate(-90 401.8 187)">IO4</text>
<text x="408.9" y="187" transform="rotate(-90 408.9 187)">IO3</text>
<text x="415.9" y="188.4" transform="rotate(-90 415.9 188.4)">GND</text>
<text x="423" y="187" transform="rotate(-90 423 187)">IO2</text>
<text x="430" y="187" transform="rotate(-90 430 187)">IO1</text>
<text x="75.4" y="192.8">6</text>
<text x="78.9" y="194.6">V3</text>
<text x="126.4" y="194.6">RTS</text>
<text x="134.2" y="196.3">18</text>
<text x="134.2" y="192.8">19</text>
<text x="192.9" y="194.6">B12</text>
<text x="200.6" y="196.3">GND</text>
<text x="222.5" y="196.3">GND</text>
<text x="231.2" y="194.6">A1</text>
<text x="75.4" y="199.8">8</text>
<text x="75.4" y="203.4">9</text>
<text x="78.9" y="201.6">VBUS</text>
<text x="117.4" y="201.6">SUSPEND</text>
<text x="126.4" y="198.1">CTS</text>
<text x="134.2" y="203.4">16</text>
<text x="134.2" y="199.8">17</text>
<text x="73.4" y="206.9">10</text>
<text x="78.9" y="205.1">RST#</text>
<text x="78.9" y="208.7">ACT#</text>
<text x="114.8" y="208.7">SUSPEND#</text>
<text x="122.5" y="205.1">GPIO4</text>
<text x="134.2" y="206.9">15</text>
<text x="401.8" y="207.9" transform="rotate(-90 401.8 207.9)">6</text>
<text x="403.2" y="204.4" transform="rotate(-90 403.2 204.4)">NC</text>
<text x="408.9" y="207.9" transform="rotate(-90 408.9 207.9)">7</text>
<text x="410.3" y="204.4" transform="rotate(-90 410.3 204.4)">NC</text>
<text x="415.9" y="207.9" transform="rotate(-90 415.9 207.9)">8</text>
<text x="415.9" y="204.8" transform="rotate(-90 415.9 204.8)">GND</text>
<text x="423" y="207.9" transform="rotate(-90 423 207.9)">9</text>
<text x="424.4" y="204.4" transform="rotate(-90 424.4 204.4)">NC</text>
<text x="430" y="209.9" transform="rotate(-90 430 209.9)">10</text>
<text x="430" y="204.8" transform="rotate(-90 430 204.8)">NC</text>
<text x="73.4" y="210.4">11</text>
<text x="73.4" y="214">12</text>
<text x="78.9" y="212.2">WAKEUP/GPIO3</text>
<text x="78.9" y="215.7">TNOW/GPIO2</text>
<text x="114.5" y="215.7">RXS/GPIO1</text>
<text x="114.8" y="212.2">TXS/GPIO0</text>
<text x="134.2" y="214">13</text>
<text x="134.2" y="210.4">14</text>
<text x="204.3" y="267.1" transform="rotate(-90 204.3 267.1)">4</text>
<text x="207.8" y="267.1" transform="rotate(-90 207.8 267.1)">3</text>
<text x="211.3" y="267.1" transform="rotate(-90 211.3 267.1)">2</text>
<text x="214.8" y="267.1" transform="rotate(-90 214.8 267.1)">1</text>
<text x="125.9" y="273.4">NRST</text>
<text x="189.4" y="273.9">D1</text>
<text x="195.3" y="275.7">GND</text>
<text x="206" y="272.5" transform="rotate(-90 206 272.5)">EP</text>
<text x="209.5" y="272.5" transform="rotate(-90 209.5 272.5)">EP</text>
<text x="213.1" y="272.5" transform="rotate(-90 213.1 272.5)">EP</text>
<text x="216.6" y="272.5" transform="rotate(-90 216.6 272.5)">EP</text>
<text x="217.2" y="275.7">GND</text>
<text x="226" y="273.9">C12</text>
<text x="295.7" y="275.2">VCC_5V</text>
<text x="368.4" y="270.4">5</text>
<text x="371.1" y="271.8">5</text>
<text x="375.4" y="274.7" transform="rotate(-90 375.4 274.7)">1</text>
<text x="378.9" y="274.7" transform="rotate(-90 378.9 274.7)">2</text>
<text x="382.4" y="274.7" transform="rotate(-90 382.4 274.7)">3</text>
<text x="385.3" y="271.8">6</text>
<text x="385.9" y="274.7" transform="rotate(-90 385.9 274.7)">4</text>
<text x="388.1" y="270.4">6</text>
<text x="22.9" y="280.8">BOOT0</text>
<text x="189.4" y="281">D4</text>
<text x="226" y="281">C9</text>
<text x="373.6" y="278.2" transform="rotate(-90 373.6 278.2)">1</text>
<text x="377.1" y="278.2" transform="rotate(-90 377.1 278.2)">2</text>
<text x="380.6" y="278.2" transform="rotate(-90 380.6 278.2)">3</text>
<text x="384.2" y="278.2" transform="rotate(-90 384.2 278.2)">4</text>
<text x="125.9" y="287.5">RTS</text>
<text x="189.4" y="284.5">D5</text>
<text x="195.3" y="286.3">CC2</text>
<text x="195.3" y="282.8">VBUS</text>
<text x="215.6" y="282.8">VBUS</text>
<text x="215.8" y="286.3">SUB1</text>
<text x="226" y="284.5">C8</text>
<text x="195.3" y="293.3">DN2</text>
<text x="195.3" y="289.8">DP2</text>
<text x="217.6" y="289.8">DN1</text>
<text x="218.1" y="293.3">DP1</text>
<text x="226" y="288">C7</text>
<text x="226" y="291.6">C6</text>
<text x="189.4" y="298.6">D9</text>
<text x="189.4" y="295.1">D8</text>
<text x="195.3" y="296.9">SUB2</text>
<text x="218" y="296.9">CC1</text>
<text x="226" y="295.1">C5</text>
<text x="226" y="298.6">C4</text>
<text x="187.4" y="305.7">D12</text>
<text x="195.3" y="300.4">VBUS</text>
<text x="215.6" y="300.4">VBUS</text>
<text x="226" y="305.7">C1</text>
<text x="373.9" y="303.6">PB9</text>
<text x="382.8" y="300.1">PB8</text>
<text x="195.3" y="307.4">GND</text>
<text x="217.2" y="307.4">GND</text>
<text x="66.6" y="328.6">1</text>
<text x="96.7" y="325.4" transform="rotate(-90 96.7 325.4)">25</text>
<text x="125.4" y="328.6">24</text>
<text x="66.6" y="335.7">3</text>
<text x="70.1" y="330.4">RI</text>
<text x="98.1" y="330.1" transform="rotate(-90 98.1 330.1)">EP</text>
<text x="116.8" y="330.4">DCD</text>
<text x="117.3" y="333.9">DTR</text>
<text x="125.4" y="335.7">22</text>
<text x="125.4" y="332.1">23</text>
<text x="66.6" y="339.2">4</text>
<text x="70.1" y="337.4">UD+</text>
<text x="70.1" y="341">UD-</text>
<text x="117.1" y="337.4">DSR</text>
<text x="117.4" y="341">TXD</text>
<text x="125.4" y="339.2">21</text>
<text x="66.6" y="342.7">5</text>
<text x="66.6" y="346.3">6</text>
<text x="70.1" y="344.5">VIO</text>
<text x="117.1" y="344.5">RXD</text>
<text x="125.4" y="346.3">19</text>
<text x="125.4" y="342.7">20</text>
<text x="66.6" y="353.3">8</text>
<text x="70.1" y="348">V3</text>
<text x="117.6" y="351.5">CTS</text>
<text x="117.6" y="348">RTS</text>
<text x="125.4" y="353.3">17</text>
<text x="125.4" y="349.8">18</text>
<text x="66.6" y="356.8">9</text>
<text x="70.1" y="355.1">VBUS</text>
<text x="70.1" y="358.6">RST#</text>
<text x="108.5" y="355.1">SUSPEND</text>
<text x="113.7" y="358.6">GPIO4</text>
<text x="125.4" y="356.8">16</text>
<text x="64.6" y="360.4">10</text>
<text x="64.6" y="363.9">11</text>
<text x="70.1" y="362.1">ACT#</text>
<text x="70.1" y="365.7">WAKEUP/GPIO3</text>
<text x="105.9" y="362.1">SUSPEND#</text>
<text x="106" y="365.7">TXS/GPIO0</text>
<text x="125.4" y="363.9">14</text>
<text x="125.4" y="360.4">15</text>
<text x="64.6" y="367.4">12</text>
<text x="70.1" y="369.2">TNOW/GPIO2</text>
<text x="105.7" y="369.2">RXS/GPIO1</text>
<text x="125.4" y="367.4">13</text>
</g>
<g font-size="3.2">
<text x="171.3" y="37.2">2</text>
<text x="177.4" y="39.5">GNDCANH</text>
<text x="167.6" y="111.3">1</text>
<text x="167.6" y="114.8">2</text>
<text x="75.4" y="178.7">2</text>
<text x="78.9" y="180.4">GND</text>
<text x="66.6" y="332.1">2</text>
<text x="70.1" y="333.9">GND</text>
</g>
<g font-size="3.2" fill="#f00">
<text x="171.3" y="40.7">3</text>
<text x="177.4" y="43">VCCCANL</text>
<text x="75.4" y="196.3">7</text>
<text x="78.9" y="198.1">VDD5</text>
<text x="66.6" y="349.8">7</text>
<text x="70.1" y="351.5">VDD5</text>
</g>
<g font-size="2.8" fill="#000080">
<text x="183.2" y="27.6">U4</text>
<text x="183.2" y="30.7">SN65HVD230DR</text>
</g>
</svg>
